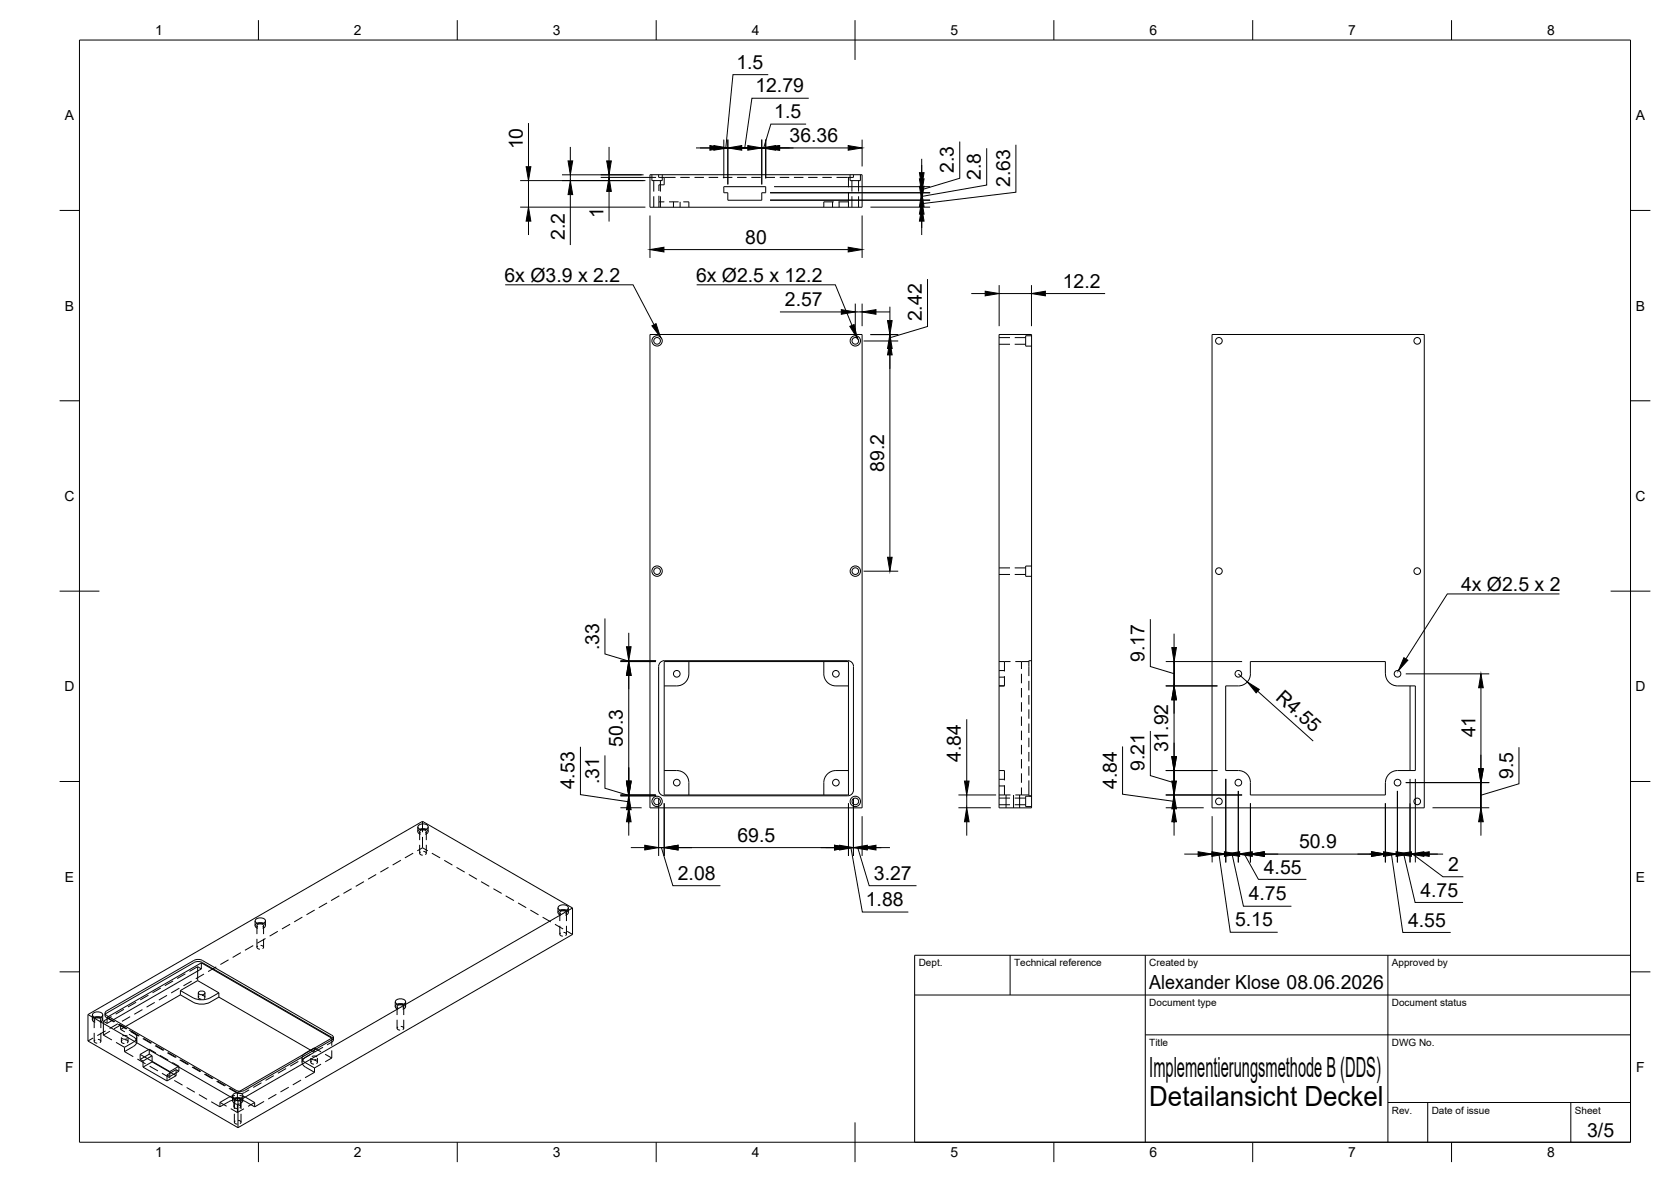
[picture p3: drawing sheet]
<svg xmlns="http://www.w3.org/2000/svg" width="420mm" height="297mm" viewBox="0 0 420 297" stroke-linecap="round" stroke-linejoin="round" font-family="sans-serif">
<!-- layer: Hidden -->
<g fill="none" stroke="#000" stroke-width=".25">
<path d="M163.9 43.9v1.5h2.6v-1.5M164.4 45.4v2.7M164.4 49.3v2.8M165.6 43.9v.7h4.3M165.7 49.2v2.9M165.7 50.7h1.3M166.1 45.4v2.7M166.1 49.3v2.8M167 44.6v1.8h-1.3v1.6M168.2 50.7h2.4M169.3 50.7v1.4M171 50.7v1.4"/>
<path d="M171 44.6h2.4M171.8 50.7h1.4v1.4M174.6 44.6h2.4M178.2 44.6h2.4M181.8 44.6h2.3M185.3 44.6h2.4M188.9 44.6h2.4M192.5 44.6h2.4M196 44.6h2.4M199.6 44.6h2.4M203.2 44.6h2.4M206.8 44.6h2.3"/>
<path d="M209.3 50.7v1.4M209.6 50.7h-2.5v1.4M210.8 50.7h2.5M211 50.7v1.4M213.3 44.6v2.5M213.3 48.2v3.9M213.7 43.9v1.5h2.6v-1.5M214.2 45.4v2.7M214.2 49.3v2.8M214.6 43.9v.7h-4.3M215.9 45.4v2.7M215.9 49.3v2.8"/>
<path d="M251.2 86.5h2.8M251.2 84.8h2.8M255.1 86.5h2.8M255.1 84.8h2.8M259.4 84.4h-1.5v2.6h1.5M251.2 144.4h2.8M251.2 142.7h2.8M255.1 144.4h2.8M255.1 142.7h2.8M259.4 142.2h-1.5v2.6h1.5M251.2 166.3h2.9M251.2 168.5h1.4"/>
<path d="M251.2 170.2h1.4M252.6 169.9v2.5h-1.4M252.6 166.3v2.4M255.3 166.3h3.4M256.8 166.3v1.8M256.8 169.3v2.4M256.8 172.9v2.4M256.8 176.5v2.3M258.7 171.1v2.4M258.7 174.7v2.4M258.7 178.3v2.3M259.4 166h-.7v3.9"/>
<path d="M251.2 193.6h1.4v2.5M251.2 199.8h2.9M251.2 195.8h1.4M251.2 197.5h1.4M252.6 197.3v2.5M253 199.8v3.2M254.8 199.8v3.2M255.3 199.8h3.4M256.4 199.8v3.2M256.8 180.1v2.3M256.8 183.6v2.4M256.8 187.2v2.4"/>
<path d="M256.8 190.8v2.3M256.8 194.3v2.4M256.8 197.9v1.9M258.7 196.1v3.9h.7M258.7 181.8v2.4M258.7 185.4v2.4M258.7 189v2.4M258.7 192.5v2.4M94.6 219.8l-2.1 1.1M97.7 218l-2.1 1.2M100.8 216.2l-2.1 1.2M103.9 214.4l-2.1 1.2"/>
<path d="M105.1 207.8v1.2M105.5 209v2.1M105.5 212.3v2.1M105.6 208.4a.64 .64 0 0 0-.5 .7 .64 .64 0 0 0 .7 .6M105.8 214.1a.48 .48 0 0 0-.2 .6 .48 .48 0 0 0 .7 .2M106.1 208.5a.44 .44 0 0 0-.5 .3 .44 .44 0 0 0 .2 .5M106.2 206.4v2.7M106.2 210.3v2.7M106.2 213l-1.3 .8M106.2 213l1.4 .8M106.4 214h.3a.4 .4 0 0 1 .5 .3 .4 .4 0 0 1-.3 .5M106.6 208.5a.45 .45 0 0 1 .5 .3 .45 .45 0 0 1-.2 .5"/>
<path d="M107.1 208.4a.64 .64 0 0 1 .5 .7 .64 .64 0 0 1-.7 .6M107.2 209v2.1M107.2 212.3v2.1M107.7 207.8v1.2M108.6 214.4l2.1 1.2M111.7 216.2l2 1.2M114.8 218l2 1.2M117.9 219.8l2 1.2M251.2 202.2h2.8M251.2 200.6h2.8M255.1 202.2h2.8M255.1 200.6h2.8"/>
<path d="M259.4 200.1h-1.5v2.6h1.5M60.6 239.4l-2.1 1.2M63.7 237.6l-2.1 1.2M64.1 231.4v1.2M64.6 232.6v2.1M64.6 235.9v2.1M64.7 232a.64 .64 0 0 0-.6 .7 .64 .64 0 0 0 .8 .6M64.9 237.7a.48 .48 0 0 0-.2 .7 .48 .48 0 0 0 .7 .1M65.2 232.1a.44 .44 0 0 0-.5 .3 .44 .44 0 0 0 .2 .5M65.5 237.6h.3a.4 .4 0 0 1 .4 .3 .4 .4 0 0 1-.2 .5M65.7 232.1a.45 .45 0 0 1 .5 .3 .45 .45 0 0 1-.2 .6M66.2 232a.64 .64 0 0 1 .5 .8 .64 .64 0 0 1-.7 .5"/>
<path d="M66.3 232.6v2.1M66.3 235.9v2.1M66.7 231.4v1.2M66.8 235.8l-2.1 1.2M69.8 234l-2 1.3M72.9 232.3l-2 1.2M76 230.5l-2 1.2M79.1 228.7l-2 1.2M82.2 226.9l-2 1.2M85.3 225.1l-2.1 1.2M88.4 223.3l-2 1.2M91.5 221.6l-2 1.1"/>
<path d="M121 221.6l2 1.1M124.1 223.3l2 1.2M127.1 225.1l2.1 1.2M130.3 226.9l2 1.2M133.3 228.7l2.1 1.2M136.4 230.5l2.1 1.2M139.5 232.3l2.1 1.2M140.3 228.1v1.2M140.8 229.3v2.2M140.8 232.6v2.2M140.8 228.7a.64 .64 0 0 0-.5 .8 .64 .64 0 0 0 .7 .5M141 234.4a.48 .48 0 0 0-.1 .7 .48 .48 0 0 0 .6 .2"/>
<path d="M141.4 228.9a.44 .44 0 0 0-.6 .2 .44 .44 0 0 0 .2 .6M141.7 234.3h.1a.45 .45 0 0 1 .6 .3 .45 .45 0 0 1-.2 .5M141.8 228.9a.44 .44 0 0 1 .6 .2 .44 .44 0 0 1-.2 .6M142.4 228.7a.64 .64 0 0 1 .5 .8 .64 .64 0 0 1-.7 .5M142.4 229.3v2.2M142.4 232.6v2.2M142.6 234l1.4 .8M142.9 228.1v1.2M23.2 255v1.2M23.7 256.2v2.2M23.7 259.6v2.1M23.7 255.6a.64 .64 0 0 0-.5 .8 .64 .64 0 0 0 .7 .5"/>
<path d="M24.3 255.8a.44 .44 0 0 0-.5 .2 .44 .44 0 0 0 .1 .6M24.8 255.8a.45 .45 0 0 1 .5 .2 .45 .45 0 0 1-.2 .6M25.3 255.6a.64 .64 0 0 1 .5 .8 .64 .64 0 0 1-.7 .5M25.4 256.2v2.2M25.4 259.6v2.1M25.8 255v1.2M26 256.6v3.5M26 256.6l.9 .6M26.4 254.6v.6M26.5 254.9v.6l2.2 1.3M26.5 259.1l-2 1.2M26.9 255.7l2 1.1"/>
<path d="M26.9 255.7v1.5M27.2 255.5l-.3 .2M27.6 259.2l-1.6 .9M28 255.4l-2 1.2M28.6 256.2l-1.7 1M28.7 258.6l1.6-1v1.1M29.6 257.3l-2 1.2M29.7 257.4l2.1 1.2M29.9 257.4l2.1 1.2M30.3 258.7l1.1 .6M31.1 253.6l-2 1.3M31.6 258l-1.3 .7"/>
<path d="M32.4 258.8l1.1 .6a1.31 1.31 0 0 1 .9 1.3 1.31 1.31 0 0 1-.9 1.2l-2.2 1.3M32.4 259.9l1.1 .6a1.31 1.31 0 0 1 .9 1.3 1.31 1.31 0 0 1-.9 1.2l-2.2 1.3M32.7 255.5l-2 1.2M32.8 259.2l2.1 1.2M33 259.2l2.1 1.1M34.2 251.9l-2 1.2M35.8 253.7l-2 1.2M37.3 250.1l-2 1.2M38.9 251.9l-2 1.2M40.4 248.3l-2 1.2M42 250.1l-2.1 1.2M43.5 246.5l-2.1 1.2"/>
<path d="M45.1 248.3l-2.1 1.2M46.6 244.7l-2.1 1.2M48.2 246.6l-2.1 1.1M49.7 242.9v1.1M49.7 242.9l-2.1 1.2M49.7 242.9l.9 .6M49.9 249.5v1.1M50.1 250.3a.48 .48 0 0 0-.1 .6 .48 .48 0 0 0 .6 .2M50.8 250.1l.1 .1a.45 .45 0 0 1 .6 .2 .45 .45 0 0 1-.2 .6M51.3 244.8l-2.1 1.2M51.5 249.5v1.1M54.4 243l-2.1 1.2"/>
<path d="M57.5 241.2l-2.1 1.2M99.4 251.8v1.1M99.8 252.9v2.2M99.8 256.3v2.1M99.9 252.4a.64 .64 0 0 0-.5 .7 .64 .64 0 0 0 .7 .5M100.1 258.1a.48 .48 0 0 0-.1 .6 .48 .48 0 0 0 .6 .2M100.4 252.5a.44 .44 0 0 0-.5 .3 .44 .44 0 0 0 .2 .5M100.8 257.9h.1a.44 .44 0 0 1 .6 .3 .44 .44 0 0 1-.2 .5M100.9 252.5a.44 .44 0 0 1 .6 .3 .44 .44 0 0 1-.2 .5M101.5 252.4a.64 .64 0 0 1 .5 .7 .64 .64 0 0 1-.7 .5M101.5 252.9v2.2M101.5 256.3v2.1"/>
<path d="M102 251.8v1.1M23.4 260.8l-1.3 .8M23.9 261.4a.48 .48 0 0 0-.1 .6 .48 .48 0 0 0 .6 .2M24.6 261.2h.3a.4 .4 0 0 1 .4 .3 .4 .4 0 0 1-.2 .5M26 260.1l2.1 1.3M29.2 261.9l2.1 1.3M30.5 260.7v1.1M30.6 260.9l.7 .3 .6-.2M30.8 260.3l.7-.1 .6 .2M30.8 261.4a.48 .48 0 0 0-.2 .7 .48 .48 0 0 0 .7 .1M31.3 264.3l2.2 1.2M31.3 263.2v1.1"/>
<path d="M31.5 261.3h.1a.45 .45 0 0 1 .5 .2 .45 .45 0 0 1-.1 .6M32.2 260.7v1.1M34.4 260.7v1.1M34.5 266.1l2.1 1.2M35.9 261l2.1 1.2M36.1 260.9l2 1.2M37.5 263.7l1.7 .9M37.5 263.7l-2.3 1.3M37.5 263.7v1.2M37.5 264.9l-1.2 .7M37.5 264.9l.7 .4M37.6 267.9l2.1 1.2"/>
<path d="M38.2 265.3l-1.2 .7M38.2 265.3v1.4M39 262.8l2.1 1.2M39.2 262.7l2.1 1.2M40.2 265.2l2.1 1.2M40.7 269.7l2.1 1.2M42.1 264.6l2.1 1.2M42.3 264.5l2 1.2M42.7 269.4l1.6 .9M43.3 267l1.7 1M43.8 271.5l2.1 1.2M44.3 268.8v1.5"/>
<path d="M44.3 270.3l-2.3 1.3M44.3 268.8l-1.6 .9M44.3 268.8l.7 .4M45 269.2l-2.3 1.3M45 268v1.2M45 268l-2.3 1.3M45.2 266.3l2 1.3M45.4 266.3l2 1.2M46.9 273.3l2.1 1.2M48.3 268.1l2 1.2M48.5 268.1l2 1.2M50 275.1l2.1 1.2"/>
<path d="M51.4 269.9l2 1.2M51.6 269.9l2 1.2M53.1 276.9l2.2 1.2M54.5 271.7l2 1.2M54.7 271.7l2 1.1M55.3 277l1.7 1M55.3 277v1.1M57.6 273.5l1.8 1.1a2.24 2.24 0 0 0 2.1 0l1.2-.7M57.7 273.4l2 1.2M58 278.6l1.7 1M58.5 275.4v1.2M58.8 277v1.1"/>
<path d="M58.9 277.2l.7 .3 .6-.1M58.9 276.6v2.1M58.9 279.9v2.1M59 276a.64 .64 0 0 0-.5 .7 .64 .64 0 0 0 .7 .5M59.1 277.8a.48 .48 0 0 0-.2 .6 .48 .48 0 0 0 .7 .2M59.1 276.7l.5-.2 .8 .3M59.1 275.3l-1.2 .3-2.6 1.4M59.1 276.4l-1.2 .3-2.6 1.4M59.5 276.1a.44 .44 0 0 0-.5 .3 .44 .44 0 0 0 .2 .5M59.7 274.6v1.9M60 276.1a.44 .44 0 0 1 .5 .3 .44 .44 0 0 1-.2 .5M60.2 274.3l-.5 .3"/>
<path d="M60.2 278.5a.49 .49 0 0 0 .2-.7 .49 .49 0 0 0-.7-.2v2M60.2 275.3l1.6 .5 2.2 1.3M60.2 276.4l1.2 .3 2.6 1.5M60.5 277v1.1M60.6 276a.64 .64 0 0 1 .5 .7 .64 .64 0 0 1-.8 .5M60.6 276.6v2.1M60.6 279.9v2.1M61.1 275.4v1.2M61.3 278.6l-1.6 1M64 277.1l-1.6 .9M64 277.1v1.1M65.7 272.1l-2 1.2"/>
<path d="M66.4 276.8l-2.4 1.4M68.8 270.3l-2 1.2M69.5 275l-2.1 1.2M71.9 268.5l-2 1.2M72.6 273.2l-2.1 1.2M75 266.7l-2 1.2M75.7 271.4l-2.1 1.2M75.9 265.9v1M76.4 264.9a1.24 1.24 0 0 0 .4 2.2l2.3 1.3M78.1 263.9l.9 .5M78.1 265l-2 1.2M78.1 265.9v1"/>
<path d="M78.3 266.1l.5 .2 .8-.1M78.4 266.6a.48 .48 0 0 0-.2 .7 .48 .48 0 0 0 .7 .1M78.4 265.5l.7-.1 .6 .2M79 264.4l-2.2 1.3a1.31 1.31 0 0 0-.9 1.3 1.31 1.31 0 0 0 .9 1.2l2.3 1.3M79 263.4v1M79.1 266.5h.1a.44 .44 0 0 1 .5 .2 .44 .44 0 0 1-.1 .6M79.1 268.4v1.1M79.1 269.5l-2.4 1.3M79.1 263.4l1.6 .9M79.8 265.9v1M80.7 267.4l-1.6 1M81.2 263.2l-2.1 1.2"/>
<path d="M81.7 264.9l1.7 1M83.4 260.9v1.9M83.4 264v1.9M83.4 265.9l-1.6 .9M83.8 261l-.1 .6-1.5 1M83.8 260.8v.5M59.2 281.7a.48 .48 0 0 0-.2 .6 .48 .48 0 0 0 .7 .2M59.9 281.5l.1 .1a.44 .44 0 0 1 .5 .2 .44 .44 0 0 1-.2 .6"/>
</g>
<!-- layer: Visible -->
<g fill="none" stroke="#000" stroke-width=".25">
<path d="M163.4 43.9h53.4v8.2h-53.4zM182 46.9h10.5v1.5h-1v1.9h-8.5v-1.9h-1zM163.4 84.1h53.4v118.9h-53.4zM251.2 84.1h8.2v118.9h-8.2zM304.8 84.1h53.3v118.9h-53.3zM165.6 167.5v31a1.47 1.47 0 0 0 1.5 1.5h46M167 166.3h46.3v33.5h-46.3zM173.2 166.3v3a3 3 0 0 1-3 3.1h-3.2M207.1 166.3v3a3 3 0 0 0 3.1 3.1M210.2 172.4h3.1M213.1 166h-46a1.47 1.47 0 0 0-1.5 1.5M213.1 166a1.47 1.47 0 0 1 1.5 1.5"/>
<path d="M214.6 167.5v31a1.47 1.47 0 0 1-1.5 1.5M314.4 169.3v-3h33.9v3M314.4 169.3a3 3 0 0 1-3 3.1h-3.2v21.2h3.2a3 3 0 0 1 3 3.1M348.4 169.3a3 3 0 0 0 3 3.1h4.5v21.2h-4.5a3 3 0 0 0-3 3.1M354.5 172.4v21.2M167 193.6h3.2a3 3 0 0 1 3 3.1v3.1M210.2 193.6h3.1M210.2 193.6a3 3 0 0 0-3.1 3.1v3.1M314.4 196.7v3.1h33.9v-3.1M105.2 207.5a1.6 1.6 0 0 1 2.5 .3 1.5 1.5 0 0 1-2.6 0zM105.6 208.4l.8-.2 .8 .2M106.1 208.5h.5"/>
<path d="M64.3 231.1a1.6 1.6 0 0 1 2.5 .3 1.5 1.5 0 0 1-2.6 0zM64.7 232l.8-.2 .7 .2M65.2 232.1h.5M140.4 227.8a1.6 1.6 0 0 1 2.5 .3 1.5 1.5 0 0 1-2.6 0zM140.8 228.7l.8-.1 .8 .1M141.4 228.9h.5M144 228.2l-37.8-21.8-84.1 48.6M144 228.2v6.6l-84.2 48.6M144 228.2l-84.2 48.5M22.1 255v6.6l37.7 21.8M22.1 255l37.7 21.7M23.3 254.8a1.6 1.6 0 0 1 2.5 .2 1.5 1.5 0 0 1-2.6 0z"/>
<path d="M23.8 255.6l.7-.1 .8 .1M24.3 255.8h.5M26.5 254.9l22.3-13 1.3-.3 .8 .3 32.9 19.1M26.6 254.2l22.2-12.9 1.3-.2 .8 .2 32.5 18.8a.64 .64 0 0 1 .5 .6 .64 .64 0 0 1-.5 .7l-21.9 12.6-1.3 .3-.8-.3-32.6-18.8a.62 .62 0 0 1-.2-1zM45.4 248.9l3.2 1.8 1.1 .5h2l1.2-.5M45.4 250l3.2 1.8 1.1 .5h2l1.2-.5M45.4 250l-13.8 8M45.4 248.9v1.1M49.7 246.4l-4.3 2.5M49.7 244v2.4M49.7 246.4l5.3 3.1M49.9 249.3l.5-.2h.6l.5 .4a.97 .97 0 0 1-1.6 0z"/>
<path d="M50.6 242l32.8 18.9-23.2 13.4M50.6 242l-23.4 13.5M50.6 242v1.5l-22 12.7M55 249.5v1.1M55 250.6l23.1 13.3M55 249.5l-2.2 1.3M55 250.6l-2.2 1.2M99.5 251.5a1.6 1.6 0 0 1 2.5 .3 1.5 1.5 0 0 1-2.6 0zM99.9 252.3l.8-.1 .8 .1M100.5 252.5h.4M35.2 266.2v-1.2l7.5 4.3v1.2l-.7-.4M35.2 266.2l.8 .4"/>
<path d="M36 268.2l6 3.4v-1.5M36 266.6v1.6M36.3 265.6l-1.1 .6M37 266l-1 .6M38.2 266.7v.2M38.2 266.9l-2.2 1.3M38.2 266.9l4.5 2.5M42.7 269.7l-.7 .4M58.6 275.1a1.6 1.6 0 0 1 2.5 .3 1.5 1.5 0 0 1-2.6 0zM59 276l.8-.2 .8 .2M59.5 276.1h.5M59.8 276.7v6.7"/>
<path d="M79.1 263.4l-2.7 1.5"/>
<circle cx="165.2" cy="85.7" r=".84"/>
<circle cx="165.2" cy="85.7" r="1.3"/>
<circle cx="215.1" cy="85.7" r=".84"/>
<circle cx="215.1" cy="85.7" r="1.3"/>
<circle cx="306.5" cy="85.7" r=".84"/>
<circle cx="356.4" cy="85.7" r=".84"/>
<circle cx="165.2" cy="143.5" r=".84"/>
<circle cx="165.2" cy="143.5" r="1.3"/>
<circle cx="215.1" cy="143.5" r=".84"/>
<circle cx="215.1" cy="143.5" r="1.3"/>
<circle cx="306.5" cy="143.5" r=".84"/>
<circle cx="356.4" cy="143.5" r=".84"/>
<circle cx="170.2" cy="169.3" r=".84"/>
<circle cx="210.2" cy="169.3" r=".84"/>
<circle cx="311.4" cy="169.3" r=".84"/>
<circle cx="351.4" cy="169.3" r=".84"/>
<circle cx="170.2" cy="196.7" r=".84"/>
<circle cx="210.2" cy="196.7" r=".84"/>
<circle cx="311.4" cy="196.7" r=".84"/>
<circle cx="351.4" cy="196.7" r=".84"/>
<circle cx="165.2" cy="201.4" r="1.3"/>
<circle cx="165.2" cy="201.4" r=".84"/>
<circle cx="215.1" cy="201.4" r="1.3"/>
<circle cx="215.1" cy="201.4" r=".84"/>
<circle cx="306.5" cy="201.4" r=".84"/>
<circle cx="356.4" cy="201.4" r=".84"/>
</g>
<!-- layer: BORDER -->
<g fill="none" stroke="#000" stroke-width=".25">
<path d="M20 10.1h390v276.9h-390zM65 5.1v5M115 5.1v5M165 5.1v5M215 5.1v10M265 5.1v5M315 5.1v5M365 5.1v5M15 52.9h5M410 52.9h5M15 100.7h5M410 100.7h5"/>
<path d="M15 148.6h10M405 148.6h10M15 196.4h5M410 196.4h5M15 244.2h5M410 244.2h5M65 287v5M115 287v5M165 287v5M215 282.1v9.9M265 287v5M315 287v5"/>
<path d="M365 287v5"/>
</g>
<!-- layer: TITLEBLOCK -->
<path d="M230 240.1h180v46.9h-180zM230 250h180M254 240.1v9.9M288 240.1v46.9M349 240.1v46.9M288 260.1h122M349 277.1h61M359 277.1v9.9M395 277.1v9.9" fill="none" stroke="#000" stroke-width=".25"/>
<!-- layer: FD_Dimensions -->
<g fill="none" stroke="#000" stroke-width=".25">
<path d="M193.2 18.8h-8.9l-1.8 18.4M132.9 30.9v11M143.4 36.9v3.5M153.1 36.9v3.5M175 37.2h4.5M182 37.2h1h-1M182 35.1v9.7M183 37.2h8.5h-8.5M183 35.1v11.2M184.5 37.2h5.5M191.5 37.2h1h-1M191.5 35.1v11.2"/>
<path d="M192.5 35.1v9.7M195 37.2h18.3M202.7 31.2h-8.9l-1.8 6M203.3 24.7h-14.2l-1.8 12.5M216.8 35.1v6.7M231.8 39.9v6.9M241.3 35.6v9.2l-9.5 2.9M248.1 37.3v9.2l-16.3 2.9M255.4 36.4v11.9l-23.6 2.9M130.8 45.4h31.5M130.8 52.1h31.5M132.9 45.4v6.7"/>
<path d="M132.9 55.6v3.5M141.3 43.9h20.5M143.4 43.9v1.5M143.4 48.9v12.7M151 44.6h14M153.1 43.9v.7M153.1 48.1v7.6M163.4 54.2v10.6M193.6 50.3h40.3M193.6 48.4h40.3M194.6 46.9h39.3M216.8 54.2v10.6"/>
<path d="M218.9 52.1h15M231.8 52.1v-1.8v1.8M231.8 50.3v-1.9v1.9M231.8 48.4v-1.5v1.5M231.8 52v7.1M166.9 62.7h46.4M196.1 78.4h15.4M215.1 76.3v7.3M215.1 78.4h1.7M216.8 76.3v5.7M220.3 78.4h3.5M223.8 77.1v3.5"/>
<path d="M233.2 70.1v11.9l-9.4 2.9M244.2 73.8h3.5M251.2 71.7v10.3M251.2 73.8h8.2M259.4 71.7v10.3M262.8 73.8h15.1M217.1 85.7h8.7M218.9 84.1h6.9M223.8 84.1v1.6v-1.6M223.8 87.6v52.4M152.1 155.4v8.9l6 1.8M158.1 159v3.5"/>
<path d="M217.1 143.5h8.7M289.2 155.6v11.9l6 1.8M295.2 159.2v3.5M156 166.3h8.9M156 166h9M158.1 166v.3v-.3M158.1 169.7v26.8M293.1 172.4h13M293.1 166.3h19.2M295.2 172.4v-6.1v6.1M295.2 175.9v14.2M311.4 169.3l2.2 2.1"/>
<path d="M316.2 173.7l14 12.5M353.5 169.3h21M372.4 172.8v20.4M145.9 187.7v12l12.2 1.8M152.1 189.8v8.3l6 1.8M156 199.8h8.9M156 200h9M158.1 199.8v.2v-.2M158.1 200v3v-3M241 199.8h9.5M243.1 180.7v15.6M243.1 199.8v3.2"/>
<path d="M282.3 187.6v12l12.9 1.8M289.2 183.7v11.2l6 1.8M293.1 199.8h19.2M293.1 193.6h13M295.2 199.8v-6.2v6.2M295.2 192.8v3.5M308.2 195.7v21M311.4 198.8v17.9M351.4 198.8v17.9M353.5 196.7h21M354.5 195.7v21M355.9 195.7v21"/>
<path d="M381.9 187.8v9.2l-9.5 2.8M156 203h5.3M158.1 203.5v6.5M158.6 213h3.5M165.6 200.6v14.5M166.3 213l2.9 9.6h11.9M167 213h-1.4h1.4M167 201.9v13.2M170.5 213h40.6M213.3 201.9v13.2M214 213l2.8 16.2h11.6M214.6 213h-1.3h1.3"/>
<path d="M214.6 200.6v14.5M215.7 213l2.8 9.6h11.9M216.8 213h-2.2h2.2M216.8 205.1v10M218.1 213h5.7M241 203h8.1M243.1 206.5v3.5M293.1 203h9.6M295.2 203v-3.2v3.2M295.2 203.3v6.7M297.8 214.6h10.1M304.8 214.6h3.4h-3.4"/>
<path d="M304.8 205.1v11.6M306.5 214.6l2.9 19.7h11.9M308.2 214.6h3.2h-3.2M309.8 214.6l2.9 13.1h12M311.4 214.6h3h-3M311.7 214.6h39.3M312.9 214.6l3.5 6.4h12.1M314.4 201.9v14.8M348.3 214.6h3.1h-3.1M348.3 201.9v14.8M349.9 214.6l2.8 19.7h12.1M351.4 214.6h3.1h-3.1"/>
<path d="M353 214.6l2.8 12.2h12.1M354.5 214.6h1.4h-1.4M354.9 214.6h8M355.2 214.6l7.6 5.7h5.1M360.2 203h14.3M372.4 203v-6.3v6.3M372.4 206.5v3.5"/>
</g>
<g fill="#000" stroke="#000" stroke-width=".25">
<path d="M178.5 36.6l3.5 .6-3.5 .5zM179.5 36.6l3.5 .6-3.5 .5zM183 37.2l3.5-.6v1.1zM188 36.6l3.5 .6-3.5 .5zM191.5 37.2l3.5-.6v1.1zM192.5 37.2l3.5-.6v1.1zM213.3 36.6l3.5 .6-3.5 .5zM132.9 52.1l.6 3.5h-1.2zM132.3 41.9h1.2l-.6 3.5zM142.8 40.4h1.2l-.6 3.5zM143.4 45.4l.6 3.5h-1.2zM152.5 40.4h1.2l-.6 3.5z"/>
<path d="M153.1 44.6l.6 3.5h-1.2zM231.8 52.1l.5 3.5h-1.1zM231.2 46.8h1.1l-.5 3.5zM231.8 50.3l.5 3.5h-1.1zM231.2 44.9h1.1l-.5 3.5zM231.8 48.4l.5 3.6h-1.1zM231.2 43.4h1.1l-.5 3.5zM163.4 62.7l3.5-.6v1.2zM211.5 77.8l3.6 .6-3.6 .6zM213.3 62.1l3.5 .6-3.5 .6zM216.8 78.4l3.5-.6v1.2zM247.7 73.2l3.5 .6-3.5 .5z"/>
<path d="M259.4 73.8l3.4-.6v1.1zM223.8 84.1l.5 3.5h-1.1zM223.2 80.6h1.1l-.5 3.5zM223.8 85.7l.5 3.5h-1.1zM223.2 140h1.1l-.5 3.5zM157.5 162.5h1.2l-.6 3.5zM158.1 166.3l.6 3.4h-1.2zM295.2 172.4l.6 3.5h-1.2zM294.6 162.7h1.2l-.6 3.6zM313.6 171.4l3 1.9-.8 .8zM372.4 169.3l.6 3.5h-1.2zM157.5 196.3h1.2l-.6 3.5z"/>
<path d="M157.5 196.5h1.2l-.6 3.5zM242.5 196.3h1.2l-.6 3.5zM294.6 196.3h1.2l-.6 3.5zM294.6 190.1h1.2l-.6 3.5zM371.8 193.2h1.2l-.6 3.5zM158.1 200l.6 3.5h-1.2zM158.1 203l.6 3.5h-1.2zM162.1 212.4l3.5 .6-3.5 .6zM167 213l3.5-.6v1.2zM209.8 212.4l3.5 .6-3.5 .6zM211.1 212.4l3.5 .6-3.5 .6zM214.6 213l3.5-.6v1.2z"/>
<path d="M216.8 213l3.5-.6v1.2zM243.1 203l.6 3.5h-1.2zM295.2 203l.6 3.5h-1.2zM295.2 199.8l.6 3.5h-1.2zM301.3 214l3.5 .6-3.5 .6zM304.7 214l3.5 .6-3.5 .6zM307.9 214l3.5 .6-3.5 .6zM308.2 214.6l3.5-.6v1.2zM311.4 214.6l3.5-.6v1.2zM314.4 214.6l3.5-.6v1.2zM344.8 214l3.5 .6-3.5 .6zM347.9 214l3.5 .6-3.5 .6z"/>
<path d="M351 214l3.5 .6-3.5 .6zM351.4 214.6l3.5-.6v1.2zM354.5 214.6l3.5-.6v1.2zM355.9 214.6l3.5-.6v1.2zM372.4 203l.6 3.5h-1.2z"/>
</g>
<!-- layer: Leaders -->
<path d="M163.9 81.9l1.1-.6 1.1 3.4zM213.7 82l1.1-.4 .8 3.4zM353 165.3l1 .6-2.4 2.6z" fill="#000" stroke="#000" stroke-width=".25"/>
<path d="M127 71.6h32.2l5.2 10M175.2 71.6h34.8l4.2 10.2M392.1 149.3h-28.2l-10.4 16.3" fill="none" stroke="#000" stroke-width=".25"/>
<g font-size="7">
<text x="289" y="270.6">Implementierungsmethode B (DDS)</text>
<text x="289" y="278.1">Detailansicht Deckel</text>
</g>
<g font-size="4.9">
<text x="185.2" y="17.3">1.5</text>
<text x="189.9" y="23.2">12.79</text>
<text x="194.7" y="29.7">1.5</text>
<text x="198.5" y="35.7">36.36</text>
<text x="131.4" y="37.5" transform="rotate(-90 131.4 37.5)">10</text>
<text x="239.9" y="43.5" transform="rotate(-90 239.9 43.5)">2.3</text>
<text x="246.6" y="45.2" transform="rotate(-90 246.6 45.2)">2.8</text>
<text x="254" y="47.1" transform="rotate(-90 254 47.1)">2.63</text>
<text x="151.7" y="54.8" transform="rotate(-90 151.7 54.8)">1</text>
<text x="142" y="60.3" transform="rotate(-90 142 60.3)">2.2</text>
<text x="187.4" y="61.3">80</text>
<text x="126.9" y="70.9">6x Ø3.9 x 2.2</text>
<text x="175" y="70.9">6x Ø2.5 x 12.2</text>
<text x="197.4" y="76.9">2.57</text>
<text x="267.2" y="72.4">12.2</text>
<text x="231.8" y="80.8" transform="rotate(-90 231.8 80.8)">2.42</text>
<text x="222.3" y="118.5" transform="rotate(-90 222.3 118.5)">89.2</text>
<text x="367.4" y="148.6">4x Ø2.5 x 2</text>
<text x="150.6" y="163.4" transform="rotate(-90 150.6 163.4)">.33</text>
<text x="287.8" y="166.3" transform="rotate(-90 287.8 166.3)">9.17</text>
<text x="320.6" y="175.6" transform="rotate(42 320.6 175.6)">R4.55</text>
<text x="371" y="185.3" transform="rotate(-90 371 185.3)">41</text>
<text x="156.6" y="187.8" transform="rotate(-90 156.6 187.8)">50.3</text>
<text x="241.6" y="191.4" transform="rotate(-90 241.6 191.4)">4.84</text>
<text x="293.8" y="189.1" transform="rotate(-90 293.8 189.1)">31.92</text>
<text x="150.6" y="197.1" transform="rotate(-90 150.6 197.1)">.31</text>
<text x="287.8" y="193.7" transform="rotate(-90 287.8 193.7)">9.21</text>
<text x="380.5" y="195.8" transform="rotate(-90 380.5 195.8)">9.5</text>
<text x="144.5" y="198.4" transform="rotate(-90 144.5 198.4)">4.53</text>
<text x="280.8" y="198.3" transform="rotate(-90 280.8 198.3)">4.84</text>
<text x="185.4" y="211.5">69.5</text>
<text x="326.6" y="213.2">50.9</text>
<text x="170.4" y="221.1">2.08</text>
<text x="219.7" y="221.1">3.27</text>
<text x="317.8" y="219.5">4.55</text>
<text x="364.1" y="218.9">2</text>
<text x="217.7" y="227.7">1.88</text>
<text x="314" y="226.3">4.75</text>
<text x="357.1" y="225.3">4.75</text>
<text x="310.6" y="232.8">5.15</text>
<text x="354.1" y="232.9">4.55</text>
<text x="289" y="248.5">Alexander Klose 08.06.2026</text>
<text x="399.1" y="285.7">3/5</text>
</g>
<g font-size="3.5">
<text x="39" y="8.8">1</text>
<text x="89" y="8.8">2</text>
<text x="139" y="8.8">3</text>
<text x="189" y="8.8">4</text>
<text x="239" y="8.8">5</text>
<text x="289" y="8.8">6</text>
<text x="339" y="8.8">7</text>
<text x="389" y="8.8">8</text>
<text x="16.3" y="30.2">A</text>
<text x="411.3" y="30.2">A</text>
<text x="16.3" y="78">B</text>
<text x="411.3" y="78">B</text>
<text x="16.2" y="125.9">C</text>
<text x="411.2" y="125.9">C</text>
<text x="16.2" y="173.7">D</text>
<text x="411.2" y="173.7">D</text>
<text x="16.3" y="221.6">E</text>
<text x="411.3" y="221.6">E</text>
<text x="16.4" y="269.4">F</text>
<text x="411.4" y="269.4">F</text>
<text x="39" y="290.8">1</text>
<text x="89" y="290.8">2</text>
<text x="139" y="290.8">3</text>
<text x="189" y="290.8">4</text>
<text x="239" y="290.8">5</text>
<text x="289" y="290.8">6</text>
<text x="339" y="290.8">7</text>
<text x="389" y="290.8">8</text>
</g>
<g font-size="2.5">
<text x="231" y="242.9">Dept.</text>
<text x="255" y="242.9">Technical reference</text>
<text x="289" y="242.9">Created by</text>
<text x="350" y="242.9">Approved by</text>
<text x="289" y="252.8">Document type</text>
<text x="350" y="252.8">Document status</text>
<text x="289" y="262.9">Title</text>
<text x="350" y="262.9">DWG No.</text>
<text x="350" y="279.9">Rev.</text>
<text x="360" y="279.9">Date of issue</text>
<text x="396" y="279.9">Sheet</text>
</g>
</svg>
